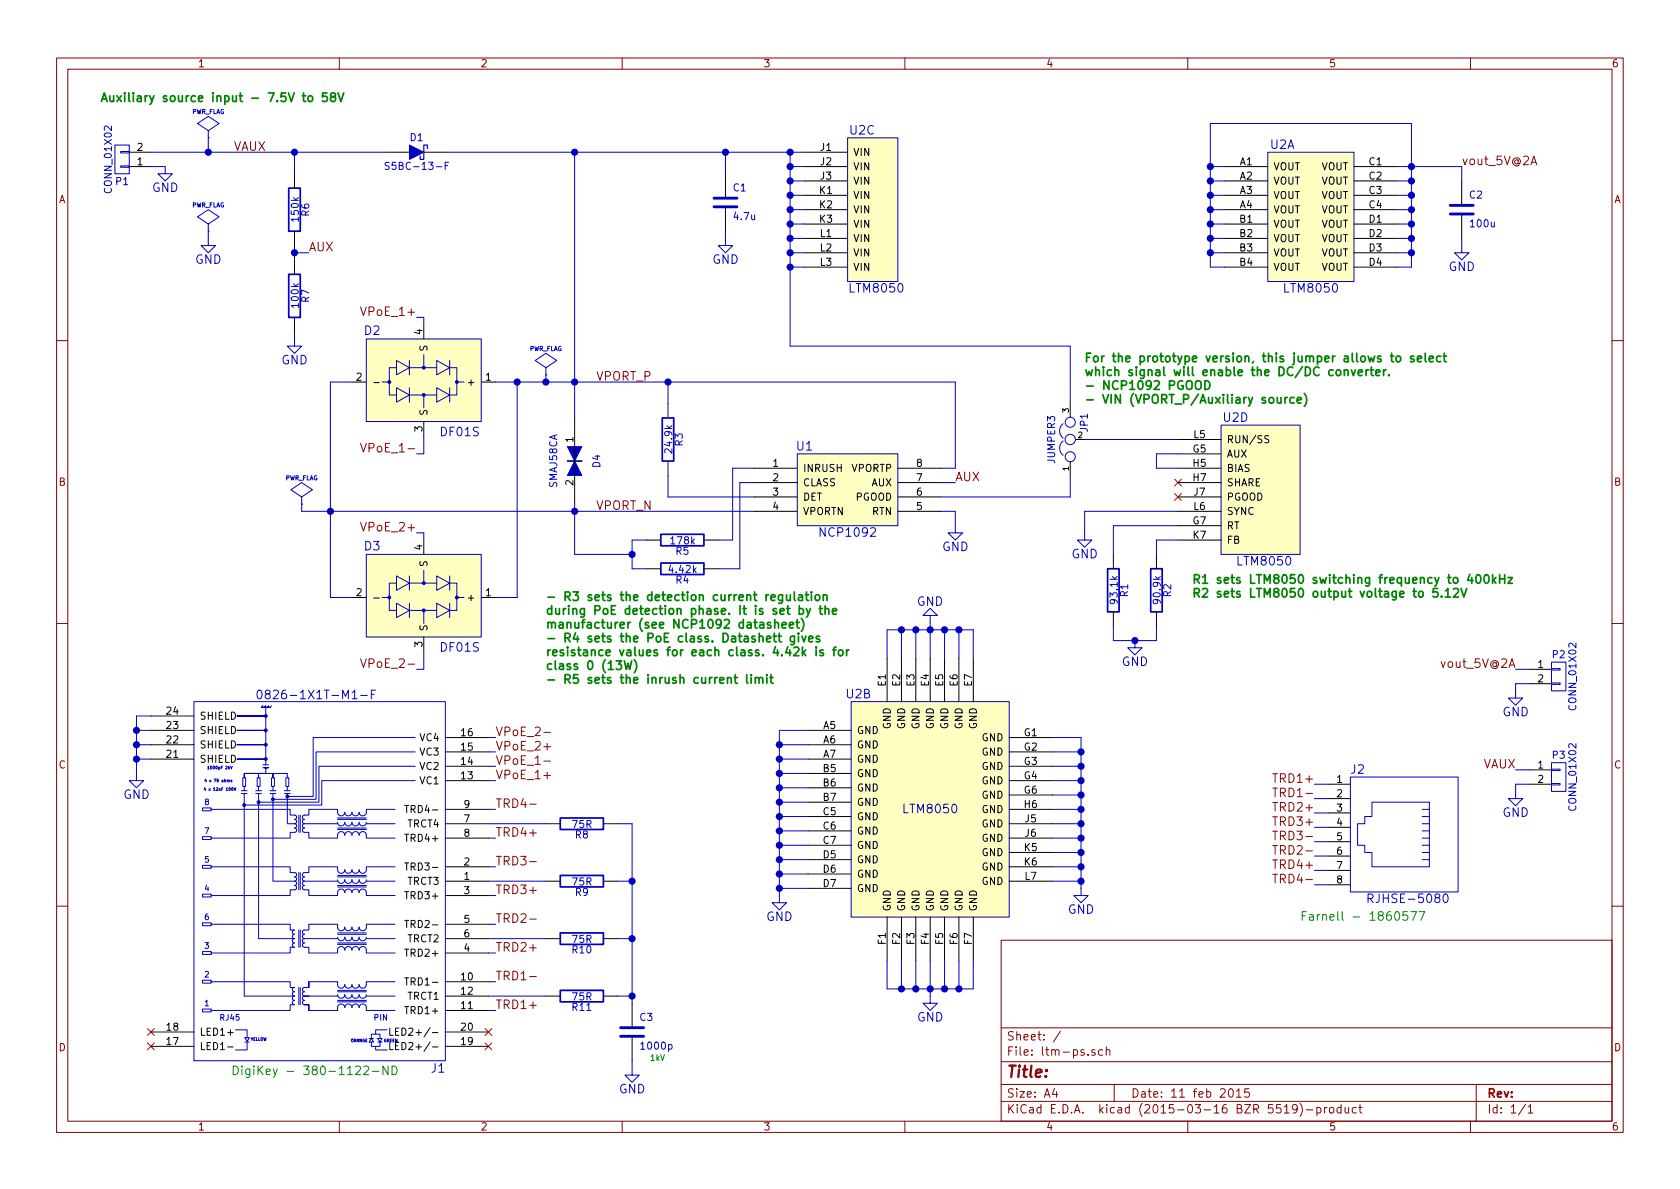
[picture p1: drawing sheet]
<svg xmlns="http://www.w3.org/2000/svg" width="297mm" height="210mm" viewBox="0 0 297 210" stroke-linecap="round" stroke-linejoin="round" font-family="sans-serif">
<g fill="none" stroke="#840000" stroke-width=".18">
<path d="M10 10.3h277v189.9h-277zM12 12.2h273v186.1h-273zM60 10.3v1.9M110 10.3v1.9M160 10.3v1.9M210 10.3v1.9M260 10.3v1.9M270.7 29.1l.5-1.5 .5 1.5M63.8 54.3l.5 1.5 .5-1.5M10 60.2h2M63.8 78.4l.5 1.5 .5-1.5M285 60.2h2"/>
<path d="M63.8 92.4l.5 1.5 .5-1.5M10 110.3h2M63.8 116.5l.5 1.5 .5-1.5M285 110.3h2M96.2 137.1h1.1M96.2 134.6h1.1M96.2 132h1.1M96.2 129.5h1.1M225 139.4h.9M93.6 142.2h1.2M93.6 152.4h1.2M225 154.6h.9"/>
<path d="M225 147h.9M225 149.5h.9M10 160.2h2M93.6 162.5h1.2M93.6 172.7h1.2M177 166.3h108v32h-108zM285 160.2h2M60 198.3v1.9M110 198.3v1.9M160 198.3v1.9M177 194.8h108M177 191.8h108"/>
<path d="M177 187.8h108M177 181.8h108M186.4 192.5l-.3 1h.9M186.8 193v1M187.5 182.3l-1.3 2M193.6 185.7a.37 .37 0 0 0-.6 .1l.1 .2 .5 .2 .1 .1-.3 .3-.4-.1M194.9 185.7l-.4-.1-.3 .3 .1 .6 .2 .1 .4-.1M195.6 185.7l.2-.1 .4 .1v.9M195.6 185.1v1.5M197 191.8v3M210 198.3v1.9M217.3 192.7l.3-.2a.81 .81 0 0 1 .5 .6 .81 .81 0 0 1-.2 .8l-.2 .1a.79 .79 0 0 1-.4-1.3z"/>
<path d="M218.6 193l.4-.5v1.5M218.6 194h.9M220.8 192.5h-.7l-.1 .7 .3-.1 .5 .1 .1 .2-.1 .5-.2 .1-.6-.1M227.1 195.8l.4-.5v1.5M227.1 196.8h.8M229.4 196l-.3 .3h-.3l-.3-.3v-.4l.2-.2 .4-.1 .2 .2a1.19 1.19 0 0 1-.2 1.2l-.4 .1M229.8 195.1a1.71 1.71 0 0 1 0 2.3M231 196.3h1.1M232.8 195.9l.5-.1 .3 .3-.2 .6h-.6M232.8 195.8v1.5M234.2 195.8v1M234.6 195.8l-.4 .3"/>
<path d="M235.1 196l.2-.2 .5 .2v.5l-.1 .2-.4 .1-.2-.1zM237.1 195.9l-.4-.1-.3 .3 .1 .6 .2 .1 .4-.1M237.1 195.3v1.5M237.8 195.8l.1 .9 .4 .1 .2-.1M238.5 195.8v1M239.8 195.9l-.4-.1-.3 .3 .1 .6 .2 .1 .4-.1M240.3 195.8h.5M240.5 195.3v1.3l.3 .2M260 198.3v1.9M261 191.8v6.5M269.7 195.2l-1.2 2M270.2 195.8l.4-.5v1.5"/>
<path d="M270.2 196.8h.8"/>
</g>
<g fill="none" stroke="#0000c2" stroke-width=".18">
<path d="M20.3 25.6h2.6v5.1h-2.6zM21.3 26.8h1.6v.2h-1.6zM21.3 29.3h1.6v.3h-1.6zM26.7 29.5h2.5v1.2h1.3l-1.3 1.3-1.3-1.3h1.3M26.7 26.9h41.9M36.8 39.6l1.9-1.3-1.9-1.2-1.9 1.2 1.9 1.3v3.8h1.3l-1.3 1.3-1.2-1.3h1.2M36.8 23.1l1.9-1.3-1.9-1.2-1.9 1.2 1.9 1.3v3.8M52.1 26.9v3.8M68.8 28.7l-.7 .1v.4l.6 .2 .1 .3-.2 .3-.5-.1M78.7 29.3h.4M78.7 26.9h63.5M79.3 28.7h-.6v1.3"/>
<path d="M101.6 26.9v47M128.3 26.9v3.8M139.7 29.5h2.5M139.7 32h2.5M139.7 37.1h2.5M139.7 34.5h2.5M139.7 39.6h2.5M139.7 26.9v34.3h49.5v10.2M149.9 24.4h8.8v25.4h-8.8zM214 29.5h2.5M214 32h2.5M214 37.1h2.5"/>
<path d="M214 34.5h2.5M214 39.6h2.5M224.2 26.9h15.2v22.9h-15.2zM247 29.5h11.4v2.5M247 32h2.6M247 37.1h2.6M247 34.5h2.6M247 39.6h2.6M52.1 58.7v2.5h1.2l-1.2 1.3-1.3-1.3h1.3M52.1 43.4v2.6M52.1 44.7h2.5M64.8 59.9h20.3v14.6h-20.3z"/>
<path d="M73.7 56.1h1.2v1.3M128.3 40.9v2.5h1.2l-1.2 1.3-1.3-1.3h1.3M139.7 42.2h2.5M139.7 47.2h2.5M139.7 44.7h2.5M214 42.2h2.5M214 44.7h2.5M216.5 47.2h-2.5v-25.4h35.6v25.4h-2.6M247 42.2h2.6M247 44.7h2.6M258.4 42.2v2.5h1.3l-1.3 1.3-1.2-1.3h1.2M62.2 67.6h-3.8v38.1h3.8"/>
<path d="M67.6 67.6h1.2M70.1 65h-1.3v4.8h1.3M70.1 68.6l2.3 1.2-2.3 1.3zM70.1 63.7l2.3 1.3-2.3 1.3zM72.4 63.7v2.6M72.4 68.6v2.5M72.4 69.8h4.8M72.4 65h4.8M74.9 62.7v2.3M74.9 69.8v2.3M74.9 77.1v3.2h-1.2M77.2 68.6l2.3 1.2-2.3 1.3z"/>
<path d="M77.2 63.7l2.3 1.3-2.3 1.3zM79.5 65h1.3v4.8h-1.3M79.5 63.7v2.6M79.5 68.6v2.5M80.8 67.6h1.2M87.6 67.6h81.3v15.2h-2.5M91.4 67.6v38.1h-3.8M96.5 65l1.9-1.3-1.9-1.2-1.9 1.2 1.9 1.3v2.6M118.1 67.6v3.8M188 78a1.63 1.63 0 0 0 0 2.5M188 74.9a1.63 1.63 0 0 0 0 2.6M191.8 77.7h16.5"/>
<path d="M215.9 75.2h14v22.8h-14zM53.3 87.9l1.9-1.3-1.9-1.3-1.9 1.3 1.9 1.3v2.5h80M64.8 98h20.3v14.6h-20.3zM73.7 94.2h1.2v1.3M101.6 89.1v8.9h10.2M114.3 95.5h-2.5v5.1h2.5M118.1 84.1v3.8h15.2M133.3 82.8h-3.8v12.7h-2.5M133.3 85.3h-2.5v15.3h-3.8M141 80.3h17.7v12.7h-17.7zM166.4 90.4h2.5v3.8h1.3l-1.3 1.3-1.3-1.3h1.3M166.4 85.3h2.5"/>
<path d="M189.2 84.1v3.8h-22.8M208.3 90.4h-16.5v5.1h1.2l-1.2 1.3-1.3-1.3h1.3M208.3 95.5h-3.8v2.5M208.3 80.3h-3.8v2.5h3.8M208.3 93h-11.5v5M67.6 105.7h1.2M70.1 103.1h-1.3v4.8h1.3M70.1 106.7l2.3 1.2-2.3 1.3zM70.1 101.8l2.3 1.3-2.3 1.3zM72.4 107.9h4.8M72.4 101.8v2.6M72.4 106.7v2.5"/>
<path d="M72.4 103.1h4.8M74.9 100.8v2.3M74.9 107.9v2.3M74.9 115.2v3.2h-1.2M77.2 106.7l2.3 1.2-2.3 1.3zM77.2 101.8l2.3 1.3-2.3 1.3zM79.5 103.1h1.3v4.8h-1.3M79.5 101.8v2.6M79.5 106.7v2.5M80.8 105.7h1.2M156.8 116.5v-5.1h15.3v5.1M159.4 111.4v5.1"/>
<path d="M161.9 111.4v5.1M164.5 108.8h1.2l-1.2-1.2-1.3 1.2h1.3v7.7M167 111.4v5.1M169.5 111.4v5.1M196.8 110.7v2.6h7.7v-2.6M200.7 113.3v1.2h1.2l-1.2 1.3-1.3-1.3h1.3M268 118.4h2.5M274.3 118.2h1.5v.3h-1.5zM274.3 117.1h2.6v5.1h-2.6zM24.1 129.2h2.6M24.1 134.2h2.6M24.1 131.7h2.6"/>
<path d="M26.7 126.6h-2.6v11.4h1.3l-1.3 1.3-1.2-1.3h1.2M34.3 124.1h44.4v63.5h-44.4zM36.2 139.3l-.1 .3h.3M36.3 137.7l-.1 .4h.3M36.7 135.6l.2-.1v.5M36.7 136h.3M40.7 135.5l.2 .5 .2-.5M41 138h-.2l.2 .2h-.2M41.4 139.3l.2 .5 .1-.5M42.7 139.8h1M43.2 139.1h.2v-1.6h-.5v1.6h.3v.7M45.2 139.8h1"/>
<path d="M45.6 122.2l.2-.2a.81 .81 0 0 1 .5 .8 .81 .81 0 0 1-.5 .8l-.2-.2-.2-.4zM45.7 139.1h.3v-1.6h-.5v1.6h.2v.7M46.5 135.8h1h-.8h.5h-.2v1h-3.8v.7v-.7h2.5v.7v-.7h2.6v.7v-.7h2.5v.7M46.5 135.2h1M47.2 122.7l-.3-.3 .1-.2a.48 .48 0 0 1 .7 0l.1 .2-.2 .2-.6 .3v.5a.48 .48 0 0 0 .8-.1v-.3l-.3-.3M47.8 139.8h1M48 124.8l-.2 .3h-.6l.3-.3-.3 .3h-.5l.3-.3-.3 .3h-.5l.3-.3-.3 .3h1.6h-.8v1.5h-5.1h5.1v2.6h-5.1h5.1v2.5h-5.1h5.1v2.5h-5.1h5.1v1M48.3 139.1h.2v-1.6h-.5v1.6h.3v.7M50.3 139.8h1M50.8 139.1h.3v-1.6h-.6v1.6h.3v.7M63.8 123h1.1M65.7 122.8h.5"/>
<path d="M66.4 122h-.7v1.6M73.4 130.4h-18v10.4h-4.6M73.4 133h-17.5v8.3h-7.6M73.4 135.5h-17v6.4h-10.7M73.4 138h-16.5v4.4h-13.7M86.4 133h1.2M86.4 138h1.2M86.4 135.5h1.2M86.4 130.4h1.2M137.8 134.2h5.1M137.8 139.3h5.1M137.8 131.7h5.1"/>
<path d="M137.8 136.8h5.1M142.9 129.2h-5.1v30.4h1.3l-1.3 1.3-1.3-1.3h1.3M150.5 124.1h27.9v38.1h-27.9zM186.1 130.4h5v28h1.3l-1.3 1.2-1.2-1.2h1.2M186.1 133h5M186.1 138h5M186.1 135.5h5M232.4 138.7h2.5M238.8 137.4h19v20.3h-19zM268 136.1h2.5M270.5 138.7h-2.5v2.5h1.2l-1.2 1.3-1.3-1.3h1.3M270.5 120.9h-2.5v2.5h1.2l-1.2 1.3-1.3-1.3h1.3"/>
<path d="M274.3 138.6h1.5v.2h-1.5zM274.3 136h1.5v.3h-1.5zM274.3 134.9h2.6v5h-2.6zM274.3 120.8h1.5v.2h-1.5zM37.3 143.1v-.2h-1.5v.5h1.5v-.3h14v1h.8l.4 .3-.1 .4-.3 .1 .2 .1 .2 .4-.2 .2-.2 .1M37.3 153.3v-.3h-1.5v.5h1.5v-.2h14v1h.8l.4 .3-.1 .3-.3 .2 .2 .1 .2 .3-.2 .2-.2 .1M42.7 140.3h1M43.2 140.3v35.8h8.9M45.2 140.3h1M45.7 140.3v25.7h6.4M47.8 140.3h1M48.3 140.3v15.5h3.8"/>
<path d="M50.3 140.3h1M50.8 140.3v5.4h1.3M52.1 145.7h.2l.2 .3-.1 .3-.3 .1 .2 .1 .2 .4-.4 .3h-.8v1h-14v.3h-1.5v-.6h1.5v.3M52.1 155.8l.2 .1 .2 .2-.1 .4-.3 .1 .2 .1 .2 .3-.4 .3h-.8v1.1h-14v.2h-1.5v-.5h1.5v.3M52.8 144.1v3.1M52.8 154.3v3M53.1 144.1v3.1M53.1 154.3v3M53.8 145.7l-.2 .1-.1 .2 .1 .3 .2 .1-.3 .2v.3l.3 .3h.8v1h5.1v-.5a.63 .63 0 0 1 .6-.6 .63 .63 0 0 1 .7 .6 .63 .63 0 0 1 .6-.6 .63 .63 0 0 1 .6 .6 .63 .63 0 0 1 .7-.6 .63 .63 0 0 1 .6 .6 .63 .63 0 0 1 .6-.6 .63 .63 0 0 1 .7 .6v.5h5M53.8 155.8l-.2 .1-.1 .2 .1 .4 .2 .1-.3 .1v.3l.3 .3h.8v1.1h5.1v-.5a.63 .63 0 0 1 .6-.7 .63 .63 0 0 1 .7 .7 .63 .63 0 0 1 .6-.7 .63 .63 0 0 1 .6 .7 .63 .63 0 0 1 .7-.7 .63 .63 0 0 1 .6 .7 .63 .63 0 0 1 .6-.7 .63 .63 0 0 1 .7 .7v.5h5M53.8 145.7h5.9M53.8 155.8h5.9"/>
<path d="M59.7 145.4a.63 .63 0 0 0 .6 .6 .63 .63 0 0 0 .7-.6 .63 .63 0 0 0 .6 .6 .63 .63 0 0 0 .6-.6 .63 .63 0 0 0 .7 .6 .63 .63 0 0 0 .6-.6 .63 .63 0 0 0 .6 .6 .63 .63 0 0 0 .7-.6M59.7 155.6a.63 .63 0 0 0 .6 .6 .63 .63 0 0 0 .7-.6 .63 .63 0 0 0 .6 .6 .63 .63 0 0 0 .6-.6 .63 .63 0 0 0 .7 .6 .63 .63 0 0 0 .6-.6 .63 .63 0 0 0 .6 .6 .63 .63 0 0 0 .7-.6M59.7 144.6h5.1M59.7 144.9h5.1M59.7 146.4h5.1M59.7 146.7h5.1M59.7 154.8h5.1M59.7 155.1h5.1M59.7 156.6h5.1M59.7 156.8h5.1M64.8 145.7h5M64.8 155.8h5"/>
<path d="M69.8 143.1h-5v.5a.63 .63 0 0 1-.7 .7 .63 .63 0 0 1-.6-.7 .63 .63 0 0 1-.6 .7 .63 .63 0 0 1-.7-.7 .63 .63 0 0 1-.6 .7 .63 .63 0 0 1-.6-.7 .63 .63 0 0 1-.7 .7 .63 .63 0 0 1-.6-.7v-.5h-5.1v1h-.8l-.3 .3 .1 .4 .2 .1-.3 .1v.4l.1 .2 .2 .1M69.8 153.3h-5v.5a.63 .63 0 0 1-.7 .6 .63 .63 0 0 1-.6-.6 .63 .63 0 0 1-.6 .6 .63 .63 0 0 1-.7-.6 .63 .63 0 0 1-.6 .6 .63 .63 0 0 1-.6-.6 .63 .63 0 0 1-.7 .6 .63 .63 0 0 1-.6-.6v-.5h-5.1v1h-.8l-.3 .3 .1 .4 .2 .1-.3 .1v.3l.1 .2 .2 .1M86.4 158.4h1.2M86.4 148.2h1.2M86.4 145.7h10.1M86.4 155.8h10.1M86.4 153.3h1.2M86.4 143.1h1.2M109.2 145.7h2.6v31.7M109.2 155.8h2.6M137.8 141.9h5.1M137.8 146.9h5.1"/>
<path d="M137.8 152h5.1M137.8 157.1h5.1M137.8 154.6h5.1M137.8 149.5h5.1M137.8 144.4h5.1M186.1 148.2h5M186.1 145.7h5M186.1 155.8h5M186.1 140.6h5M186.1 150.7h5M186.1 153.3h5M186.1 143.1h5"/>
<path d="M232.4 156.5h2.5M232.4 151.4h2.5M232.4 146.3h2.5M232.4 141.2h2.5M232.4 143.8h2.5M232.4 148.8h2.5M232.4 153.9h2.5M241.9 158.9l.7-.1 .2-.2-.1-.4-.2-.1h-.6v1.5M242.6 141.9h10.1v11.4h-10.1v-2.6h-1.3v-1.2h-1.3v-3.8h1.3v-1.3h1.3zM251.5 143.1h1.2M251.5 144.4h1.2M251.5 145.7h1.2"/>
<path d="M251.5 146.9h1.2M251.5 148.2h1.2M251.5 149.5h1.2M251.5 150.7h1.2M251.5 152h1.2M255.3 158.2l.2-.1a.81 .81 0 0 1 .6 .7 .81 .81 0 0 1-.6 .8l-.2-.1-.2-.5zM37.3 163.4v-.2h-1.5v.5h1.5v-.3h14v1.1h.8l-.3 .1-.1 .2 .1 .3 .3 .1-.3 .1-.1 .4 .1 .2 .3 .1M37.3 173.6v-.3h-1.5v.6h1.5v-.3h14v1h.8l-.3 .1-.1 .2 .1 .4 .3 .1-.3 .1-.1 .3 .1 .3h.3M52.1 166l-.3 .1-.1 .2 .1 .3 .3 .1-.3 .2-.1 .3 .1 .2 .3 .1h-.8v1h-14v.3h-1.5v-.5h1.5v.2M52.1 176.1l-.3 .1-.1 .2 .1 .4 .3 .1-.3 .1-.1 .4 .1 .2 .3 .1h-.8v1h-14v.2h-1.5v-.5h1.5v.3M52.8 164.5v3M52.8 174.6v3.1"/>
<path d="M53.1 164.5v3M53.1 174.6v3.1M53.8 166l-.2 .1-.1 .2 .1 .3 .2 .1-.3 .2v.3l.3 .3h.8v1h5.1v-.5a.63 .63 0 0 1 .6-.6 .63 .63 0 0 1 .7 .6 .63 .63 0 0 1 .6-.6 .63 .63 0 0 1 .6 .6 .63 .63 0 0 1 .7-.6 .63 .63 0 0 1 .6 .6 .63 .63 0 0 1 .6-.6 .63 .63 0 0 1 .7 .6v.5h5M53.8 176.1l-.2 .1-.1 .2 .1 .4 .2 .1-.3 .1v.4l.3 .3h.8v1h5.1v-.5a.63 .63 0 0 1 .6-.7 .63 .63 0 0 1 .7 .7 .63 .63 0 0 1 .6-.7 .63 .63 0 0 1 .6 .7 .63 .63 0 0 1 .7-.7 .63 .63 0 0 1 .6 .7 .63 .63 0 0 1 .6-.7 .63 .63 0 0 1 .7 .7v.5h5M53.8 166h5.9M53.8 176.1h5.9M59.7 165.7a.63 .63 0 0 0 .6 .7 .63 .63 0 0 0 .7-.7 .63 .63 0 0 0 .6 .7 .63 .63 0 0 0 .6-.7 .63 .63 0 0 0 .7 .7 .63 .63 0 0 0 .6-.7 .63 .63 0 0 0 .6 .7 .63 .63 0 0 0 .7-.7M59.7 175.9a.63 .63 0 0 0 .6 .6 .63 .63 0 0 0 .7-.6 .63 .63 0 0 0 .6 .6 .63 .63 0 0 0 .6-.6 .63 .63 0 0 0 .7 .6 .63 .63 0 0 0 .6-.6 .63 .63 0 0 0 .6 .6 .63 .63 0 0 0 .7-.6M59.7 165h5.1M59.7 165.2h5.1M59.7 166.7h5.1M59.7 167h5.1"/>
<path d="M59.7 175.1h5.1M59.7 175.4h5.1M59.7 176.9h5.1M59.7 177.2h5.1M64.8 166h5M64.8 176.1h5M69.8 163.4h-5v.6a.63 .63 0 0 1-.7 .6 .63 .63 0 0 1-.6-.6 .63 .63 0 0 1-.6 .6 .63 .63 0 0 1-.7-.6 .63 .63 0 0 1-.6 .6 .63 .63 0 0 1-.6-.6 .63 .63 0 0 1-.7 .6 .63 .63 0 0 1-.6-.6v-.6h-5.1v1.1h-.8l-.3 .3 .1 .3 .2 .1-.3 .1v.4l.1 .2 .2 .1M69.8 173.6h-5v.5a.63 .63 0 0 1-.7 .6 .63 .63 0 0 1-.6-.6 .63 .63 0 0 1-.6 .6 .63 .63 0 0 1-.7-.6 .63 .63 0 0 1-.6 .6 .63 .63 0 0 1-.6-.6 .63 .63 0 0 1-.7 .6 .63 .63 0 0 1-.6-.6v-.5h-5.1v1h-.8l-.3 .3 .1 .4 .2 .1-.3 .1v.3l.1 .3h.2M86.4 178.7h1.2M86.4 168.5h1.2M86.4 166h10.1M86.4 176.1h10.1"/>
<path d="M86.4 163.4h1.2M86.4 173.6h1.2M109.2 166h2.6M109.2 176.1h2.6M156.8 169.8v5.1h15.3v-5.1M159.4 169.8v5.1M161.9 169.8v5.1M164.5 169.8v7.6h1.2l-1.2 1.3-1.3-1.3h1.3M167 169.8v5.1M169.5 169.8v5.1M41.7 182.1h2v1.4M43.3 183.5h.8l-.4 .6z"/>
<path d="M43.3 184.3h.8M43.7 184.3v1.4h-2M65.3 183.6h.7M65.7 183.6v-.7h1.5v.7M65.7 184.3v.7h1.5v-.7M65.7 183.6l.3 .7h-.7zM66.4 185v.7h2.1M66.8 183.6h.8l-.4 .7zM66.8 184.3h.8M68.5 182.1h-2.1v.8M111.8 187.6v2.5h1.2l-1.2 1.3-1.3-1.3h1.3"/>
<circle cx="189.2" cy="77.7" r=".91"/>
<circle cx="189.2" cy="74.7" r=".89"/>
<circle cx="189.2" cy="80.8" r=".89"/>
</g>
<g fill="none" stroke="#000" stroke-width=".18">
<path d="M22.9 26.9h3.8M22.9 29.5h3.8M36.8 24.4h.1M52.1 30.7v2.6M68.6 26.9h3.8M74.9 26.9h3.8M128.3 30.7v4.3M128.3 36.6v4.3M142.2 26.9h7.7M142.2 34.5h7.7M142.2 29.5h7.7M142.2 37.1h7.7"/>
<path d="M142.2 32h7.7M142.2 39.6h7.7M216.5 34.5h7.7M216.5 29.5h7.7M216.5 37.1h7.7M216.5 32h7.7M216.5 39.6h7.7M239.4 34.5h7.6M239.4 29.5h7.6M239.4 37.1h7.6M239.4 32h7.6M239.4 39.6h7.6"/>
<path d="M258.4 32v4.3M258.4 37.8v4.4M36.8 40.9h.1M52.1 40.9v2.5M52.1 46v2.5M52.1 56.1v2.6M74.9 57.4v2.5M142.2 42.2h7.7M142.2 44.7h7.7M142.2 47.2h7.7M216.5 42.2h7.7M216.5 44.7h7.7"/>
<path d="M216.5 47.2h7.7M239.4 42.2h7.6M239.4 44.7h7.6M239.4 47.2h7.6M62.2 67.6h2.6M66.1 67.7h1M74.9 74.5v2.6M85.1 67.6h2.5M96.5 66.3h.1M101.6 73.9v15.2M118.1 71.4v2.5M189.2 71.4v2.4"/>
<path d="M208.3 77.7h7.6M224.3 77.1h-.6v.4l.5 .2 .1 .3-.2 .3-.5-.1M53.3 89.1h.1M74.9 95.5v2.5M114.3 95.5h2.5M118.1 81.5v2.6M124.5 95.5h2.5M133.3 82.8h7.7M133.3 85.3h7.7M133.3 87.9h7.7M133.3 90.4h7.7M158.7 82.8h7.7"/>
<path d="M158.7 85.3h7.7M158.7 87.9h7.7M158.7 90.4h7.7M189.2 81.7v2.4M196.8 98v2.6M204.5 98v2.6M208.3 95.5h7.6M208.3 82.8h7.6M208.3 85.3h7.6M208.3 87.9h7.6M208.3 90.4h7.6M208.3 80.3h7.6"/>
<path d="M208.3 93h7.6M62.2 105.7h2.6M66.1 105.8h1M74.9 112.6v2.6M85.1 105.7h2.5M114.3 100.6h2.5M124.5 100.6h2.5M156.8 116.5v7.6M159.4 116.5v7.6M161.9 116.5v7.6M164.5 116.5v7.6M167 116.5v7.6"/>
<path d="M169.5 116.5v7.6M172.1 116.5v7.6M196.8 108.2v2.5M204.5 108.2v2.5M270.5 118.4h3.8M26.7 134.2h7.6M26.7 131.7h7.6M26.7 129.2h7.6M26.7 126.6h7.6M78.7 138h7.7M78.7 135.5h7.7M78.7 133h7.7"/>
<path d="M78.7 130.4h7.7M142.9 134.2h7.6M142.9 131.7h7.6M142.9 129.2h7.6M142.9 136.8h7.6M142.9 139.3h7.6M178.4 138h7.7M178.4 135.5h7.7M178.4 133h7.7M178.4 130.4h7.7M234.9 138.7h3.9M270.5 138.7h3.8"/>
<path d="M270.5 136.1h3.8M270.5 120.9h3.8M71.6 152.6h.7M71.6 142.4h.7M71.9 142.4v1.3M71.9 152.6v1.3M78.7 145.7h7.7M78.7 155.8h7.7M78.7 153.3h7.7M78.7 158.4h7.7M78.7 148.2h7.7M78.7 143.1h7.7"/>
<path d="M96.5 145.7h2.6M96.5 155.8h2.6M106.7 145.7h2.5M106.7 155.8h2.5M142.9 144.4h7.6M142.9 152h7.6M142.9 146.9h7.6M142.9 154.6h7.6M142.9 141.9h7.6M142.9 149.5h7.6M142.9 157.1h7.6M178.4 145.7h7.7"/>
<path d="M178.4 155.8h7.7M178.4 153.3h7.7M178.4 148.2h7.7M178.4 143.1h7.7M178.4 150.7h7.7M178.4 140.6h7.7M234.9 141.2h3.9M234.9 143.8h3.9M234.9 146.3h3.9M234.9 148.8h3.9M234.9 151.4h3.9M234.9 153.9h3.9"/>
<path d="M234.9 156.5h3.9M71.6 162.8h.7M71.6 172.9h.7M71.9 162.8v1.2M71.9 172.9v1.3M78.7 166h7.7M78.7 176.1h7.7M78.7 168.5h7.7M78.7 163.4h7.7M78.7 173.6h7.7M78.7 178.7h7.7M96.5 166h2.6"/>
<path d="M96.5 176.1h2.6M106.7 166h2.5M106.7 176.1h2.5M111.8 177.4v4.3M156.8 162.2v7.6M159.4 162.2v7.6M161.9 162.2v7.6M164.5 162.2v7.6M167 162.2v7.6M169.5 162.2v7.6M172.1 162.2v7.6M26.7 182.5h7.6"/>
<path d="M26.7 185h7.6M40.3 185.1h.9M68.9 181.8v1.3h.6M68.9 184.3v1.3h.6M69.9 182.4h.5M69.9 184.9h.5M70.5 181.8h-.6v1.3h.6M70.5 184.3h-.6v1.3h.6M78.7 182.5h7.7M78.7 185h7.7M111.8 183.3v4.3"/>
</g>
<g fill="none" stroke="#008400" stroke-width=".18">
<path d="M230.3 161.9h.5M231 161.2h-.7v1.5M231.5 161.8h.6l.1 .9M232.2 162.1h-.5a.3 .3 0 0 0-.2 .3 .3 .3 0 0 0 .2 .3h.5M232.9 161.7v1M233.3 161.7l-.2 .1-.2 .2M233.9 161.9v-.1a.36 .36 0 0 1 .6 .1v.8M233.9 161.7v1M41.2 188.5a.77 .77 0 0 1 .9 .8 .77 .77 0 0 1-.9 .7zM42.8 188.5v.2M42.8 189v1M44.2 189v1.3l-.3 .2h-.4"/>
<path d="M44.2 189.1a.48 .48 0 0 0-.7 .1v.7a.48 .48 0 0 0 .7 .1M44.9 188.5v.2M44.9 189v1M45.6 188.5v1.5M45.8 189.2l.7 .8M46.5 188.5l-.9 .9M47.1 189.5l.7-.1-.1-.3-.4-.1-.2 .2v.8h.6"/>
</g>
<g fill="#0000c2" stroke="#0000c2" stroke-width=".25">
<circle cx="111.8" cy="155.8" r=".51"/>
<circle cx="111.8" cy="176.1" r=".51"/>
<circle cx="24.1" cy="131.7" r=".51"/>
<circle cx="249.6" cy="29.5" r=".51"/>
<circle cx="96.5" cy="67.6" r=".51"/>
<circle cx="191.1" cy="155.8" r=".51"/>
<circle cx="101.6" cy="26.9" r=".51"/>
<circle cx="128.3" cy="26.9" r=".51"/>
<circle cx="139.7" cy="26.9" r=".51"/>
<circle cx="91.4" cy="67.6" r=".51"/>
<circle cx="101.6" cy="67.6" r=".51"/>
<circle cx="52.1" cy="26.9" r=".51"/>
<circle cx="52.1" cy="44.7" r=".51"/>
<circle cx="36.8" cy="26.9" r=".51"/>
<circle cx="159.4" cy="111.4" r=".51"/>
<circle cx="164.5" cy="111.4" r=".51"/>
<circle cx="169.5" cy="111.4" r=".51"/>
<circle cx="137.8" cy="139.3" r=".51"/>
<circle cx="137.8" cy="134.2" r=".51"/>
<circle cx="137.8" cy="141.9" r=".51"/>
<circle cx="137.8" cy="146.9" r=".51"/>
<circle cx="137.8" cy="152" r=".51"/>
<circle cx="191.1" cy="135.5" r=".51"/>
<circle cx="191.1" cy="140.6" r=".51"/>
<circle cx="191.1" cy="145.7" r=".51"/>
<circle cx="191.1" cy="150.7" r=".51"/>
<circle cx="161.9" cy="174.9" r=".51"/>
<circle cx="167" cy="174.9" r=".51"/>
<circle cx="164.5" cy="174.9" r=".51"/>
<circle cx="200.7" cy="113.3" r=".51"/>
<circle cx="139.7" cy="32" r=".51"/>
<circle cx="139.7" cy="37.1" r=".51"/>
<circle cx="139.7" cy="42.2" r=".51"/>
<circle cx="249.6" cy="34.5" r=".51"/>
<circle cx="249.6" cy="39.6" r=".51"/>
<circle cx="249.6" cy="44.7" r=".51"/>
<circle cx="214" cy="32" r=".51"/>
<circle cx="214" cy="37.1" r=".51"/>
<circle cx="214" cy="42.2" r=".51"/>
<circle cx="214" cy="44.7" r=".51"/>
<circle cx="214" cy="39.6" r=".51"/>
<circle cx="214" cy="34.5" r=".51"/>
<circle cx="249.6" cy="42.2" r=".51"/>
<circle cx="249.6" cy="37.1" r=".51"/>
<circle cx="249.6" cy="32" r=".51"/>
<circle cx="139.7" cy="44.7" r=".51"/>
<circle cx="139.7" cy="39.6" r=".51"/>
<circle cx="139.7" cy="34.5" r=".51"/>
<circle cx="139.7" cy="29.5" r=".51"/>
<circle cx="169.5" cy="174.9" r=".51"/>
<circle cx="159.4" cy="174.9" r=".51"/>
<circle cx="191.1" cy="153.3" r=".51"/>
<circle cx="191.1" cy="148.2" r=".51"/>
<circle cx="191.1" cy="143.1" r=".51"/>
<circle cx="191.1" cy="138" r=".51"/>
<circle cx="191.1" cy="133" r=".51"/>
<circle cx="137.8" cy="154.6" r=".51"/>
<circle cx="137.8" cy="149.5" r=".51"/>
<circle cx="137.8" cy="144.4" r=".51"/>
<circle cx="137.8" cy="131.7" r=".51"/>
<circle cx="137.8" cy="136.8" r=".51"/>
<circle cx="167" cy="111.4" r=".51"/>
<circle cx="161.9" cy="111.4" r=".51"/>
<circle cx="118.1" cy="67.6" r=".51"/>
<circle cx="58.4" cy="90.4" r=".51"/>
<circle cx="101.6" cy="90.4" r=".51"/>
<circle cx="111.8" cy="98" r=".51"/>
<circle cx="137.8" cy="157.1" r=".51"/>
<circle cx="214" cy="29.5" r=".51"/>
<circle cx="139.7" cy="47.2" r=".51"/>
<circle cx="24.1" cy="134.2" r=".51"/>
<circle cx="24.1" cy="129.2" r=".51"/>
<circle cx="111.8" cy="166" r=".51"/>
</g>
<path d="M126.2 36.6h4.1M126.2 35h4.1M256.4 37.8h4.1M256.4 36.3h4.1M109.7 183.3h4.1M109.7 181.7h4.1" fill="none" stroke="#0000c2" stroke-width=".51"/>
<path d="M51.1 33.3h2v7.6h-2zM51.1 48.5h2v7.6h-2zM117.1 73.9h2v7.6h-2zM100.3 81.5h2.6M116.8 94.5h7.7v2h-7.7zM116.8 99.6h7.7v2h-7.7zM195.8 100.6h2.1v7.6h-2.1zM203.5 100.6h2v7.6h-2zM99.1 144.6h7.6v2.1h-7.6zM99.1 154.8h7.6v2h-7.6zM99.1 165h7.6v2h-7.6zM99.1 175.1h7.6v2.1h-7.6z" fill="none" stroke="#0000c2" stroke-width=".3"/>
<path d="M207.7 87.3l1.2 1.2M207.7 84.7l1.2 1.2M208.9 87.3l-1.2 1.2M208.9 84.7l-1.2 1.2M26.1 184.4l1.2 1.2M26.1 181.9l1.2 1.2M27.3 184.4l-1.2 1.2M27.3 181.9l-1.2 1.2M85.8 184.4l1.2 1.2M85.8 181.9l1.2 1.2M87 184.4l-1.2 1.2M87 181.9l-1.2 1.2" fill="none" stroke="#c20000" stroke-width=".18"/>
<g fill="#0000c2" stroke="#0000c2" stroke-width=".18">
<path d="M72.4 25.6l2.5 1.3-2.5 1.3z"/>
<path d="M100.3 79h2.6l-1.3 2.5z"/>
<path d="M101.6 81.5l1.3 2.6h-2.6z"/>
<circle cx="50.8" cy="140.8" r=".25"/>
<circle cx="48.3" cy="141.3" r=".25"/>
<circle cx="47" cy="126.6" r=".25"/>
<circle cx="47" cy="129.2" r=".25"/>
<circle cx="47" cy="131.7" r=".25"/>
<circle cx="47" cy="134.2" r=".25"/>
<circle cx="45.7" cy="141.9" r=".25"/>
<circle cx="43.2" cy="142.4" r=".25"/>
<circle cx="68.8" cy="105.7" r=".25"/>
<circle cx="74.9" cy="107.9" r=".25"/>
<circle cx="74.9" cy="103.1" r=".25"/>
<circle cx="80.8" cy="105.7" r=".25"/>
<circle cx="68.8" cy="67.6" r=".25"/>
<circle cx="74.9" cy="69.8" r=".25"/>
<circle cx="74.9" cy="65" r=".25"/>
<circle cx="80.8" cy="67.6" r=".25"/>
</g>
<g fill="none" stroke="#008400" stroke-width=".3">
<path d="M53.5 16.9h.6M53.7 16.4v1.3l.4 .3M54.5 17.1l.3-.2 .4 .2 .1 .6-.2 .2-.3 .1-.3-.2zM57.8 16.4h-.7l-.1 .8 .2-.2 .5 .1 .2 .2v.4l-.3 .3h-.4l-.2-.2M58.8 17.1l-.4-.3 .1-.2a.48 .48 0 0 1 .8 0v.2l-.1 .2-.7 .2v.6a.48 .48 0 0 0 .8-.1v-.3l-.3-.3M59.8 16.4l.5 1.6 .5-1.6M211.4 67.6a.5 .5 0 0 1 .6-.3 .5 .5 0 0 1 .4 .5l-.1 .9a.53 .53 0 0 1-.6 .2 .53 .53 0 0 1-.3-.6zM213 67.3a.77 .77 0 0 1 .9 .8 .77 .77 0 0 1-.9 .8zM225.8 70.3v.8a.38 .38 0 0 0 .7 0M226.5 70.3v1M227.2 70.3v1M227.6 70.3l-.2 .1-.2 .2"/>
<path d="M228.8 70.4a.48 .48 0 0 0-.7 0v.7a.48 .48 0 0 0 .7 .1M229.4 70.8l.7-.2-.1-.2-.4-.1-.2 .2v.7h.6M230.6 69.6a1.75 1.75 0 0 1 0 2.3M238.9 65.4l.4 1 .3-1M240.2 65.9l.7-.1-.1-.3-.4-.1-.2 .2v.7h.6M241.5 65.4v1M242 65.4l-.3 .1-.2 .2M242.3 65.4h.5M242.5 64.9v1.3l.3 .2M243.3 65.9l.7-.1-.1-.3-.4-.1-.2 .2v.7h.6M244.6 65.4v1M245.1 65.4l-.3 .1-.2 .2"/>
<path d="M245.6 66.3v.1M246.9 63.1l.2-.1 .5 .1v.6l-.1 .2-.4 .1-.2-.2zM250 63h-.4l-.2 .2 .1 .2 .5 .1v.4h-.6M250.6 63.5l.8-.2-.1-.3h-.4l-.3 .2 .1 .7h.6M252 62.5v1.3l.2 .2M252.7 63.5l.7-.2v-.3h-.5l-.2 .2 .1 .7h.6M254.7 63a.48 .48 0 0 0-.6 .1v.7a.48 .48 0 0 0 .6 .1M255.2 63h.6M255.4 62.5v1.3l.4 .2M110.4 116.9l.3 1.5 .3-1.1 .3 1.1 .4-1.5M112.1 116.7a1.75 1.75 0 0 1 0 2.3M129.8 119.8h.6"/>
<path d="M130 119.3v1.3l.4 .2M132 119.3v1.3l.3 .2M132.8 119.3v.2M132.8 119.8v1M133.6 120v-.1a.36 .36 0 0 1 .6 .1v.8M133.6 119.8v1M135.6 119.3v.2M135.6 119.8v1M136.1 119.8h.6M136.3 119.3v1.3l.4 .2M137 110.2l.1-.1a.36 .36 0 0 1 .5 .2v.8M137 109.5v1.6"/>
<path d="M137.6 112.5h.6M137.8 112v1.3l.4 .2M138.3 110.6l.7-.2-.1-.3h-.4l-.2 .2 .1 .7h.5M139.1 105.2v.8a.38 .38 0 0 0 .6 0M139.6 110.6l.7-.2-.1-.3h-.4l-.2 .2v.7h.6M139.7 105.2v1M140.4 104.7v1.3l.3 .2M140.5 112.5v1.2l-.3 .3-.4-.1M140.5 112.6a.48 .48 0 0 0-.7 0v.8a.48 .48 0 0 0 .7 0M140.7 110.1h.6M140.9 109.5v1.4l.4 .2M141.2 112v.1"/>
<path d="M141.2 112.5v1M141.2 105.3h.6l.1 .9M141.3 107.7a.48 .48 0 0 1 .7 .1v.7a.48 .48 0 0 1-.7 .1M141.3 107.1v1.5M141.7 109.3a1.75 1.75 0 0 1 0 2.4M141.8 112.5l.3 1 .4-1M141.9 105.5l-.5 .1a.3 .3 0 0 0-.3 .3 .3 .3 0 0 0 .3 .3l.5-.1M142 115.4l.5 .5M142.4 105.2h.6M142.5 114.9l-.6 .6M142.6 107.6l.3 1M142.6 104.7v1.3l.4 .2"/>
<path d="M143 113l.7-.2v-.2l-.5-.1-.2 .2 .1 .7h.6M143.3 107.6l-.5 1.4-.2 .1M143.5 104.7v.1M143.5 105.2v1M144.2 105.3l.2-.1 .5 .1v.6l-.1 .2-.4 .1-.2-.2zM144.3 114.4v.2M144.3 114.9v1M144.8 107.6h.6M144.9 112.6l-.4-.1-.2 .2 .1 .2 .5 .2v.3h-.6M145 107.1v1.3l.4 .2M145.5 115l-.3-.1-.2 .3v.2l.5 .1v.4h-.5M145.6 105.3a.36 .36 0 0 1 .6 .1v.8"/>
<path d="M145.6 105.2v1M145.9 107.8l.1-.1a.36 .36 0 0 1 .6 .1v.8M145.9 107.1v1.5M147.2 108.1l.7-.1v-.3l-.5-.1-.2 .2 .1 .8h.6M147.2 114.9h.6M147.8 114.4l-.3 .1-.1 .1v1.3M148.3 115.1l.2-.2 .5 .2v.6l-.1 .2h-.4l-.2-.1zM149.7 114.9v1M150.1 114.9l-.3 .1-.1 .2M254.2 104.1h-.8v.7l.2-.2 .5 .1 .2 .2v.4l-.4 .3h-.3l-.2-.2M254.9 105.4v.2M255.5 104.5l.5-.4v1.5"/>
<path d="M255.5 105.6h.9M257 104.2l.2-.1h.4l.2 .1 .1 .3-.1 .2-.9 .9h1M258.3 104.1l.5 1.5 .5-1.5M259.9 101.5l-.4 1.1h1M261.1 101.8l.2-.2a.81 .81 0 0 1 .5 .8 .81 .81 0 0 1-.5 .7l-.2-.1-.2-.4zM262.5 101.8l.3-.2a.81 .81 0 0 1 .5 .8 .81 .81 0 0 1-.5 .7l-.3-.1-.1-.4zM263.9 101.6v1.5M264.1 102.6l.4 .5M264.5 102.1l-.6 .6M265.2 101.6v1.5M265.2 102.4h.8M266 101.6v1.5"/>
<path d="M266.6 102.1h.8l-.8 1h.8M134.2 120a.35 .35 0 0 1 .3-.2 .35 .35 0 0 1 .4 .2v.8"/>
</g>
<g fill="#ffffc2" stroke="#ffffc2" stroke-width=".25">
<path d="M64.8 98h20.3v14.6h-20.3z"/>
<path d="M64.8 59.9h20.3v14.6h-20.3z"/>
<path d="M141 80.3h17.7v12.7h-17.7z"/>
<path d="M215.9 75.2h14v22.8h-14z"/>
<path d="M149.9 24.4h8.8v25.4h-8.8z"/>
<path d="M150.5 124.1h27.9v38.1h-27.9z"/>
<path d="M224.2 26.9h15.2v22.9h-15.2z"/>
</g>
<path d="M75.6 26.3v-.7h-.7v2.6h-.6v-.6" fill="none" stroke="#0000c2" stroke-width=".2"/>
<text font-size="2.8" fill="#840000" x="178" y="190.5">Title:</text>
<g font-size="2.1" fill="#008400">
<text x="17.8" y="18">Auxiliary source input - 7.5V to 58V</text>
<text x="191.8" y="64.1">For the prototype version, this jumper allows to select</text>
<text x="191.8" y="66.5">which signal will enable the DC/DC converter.</text>
<text x="191.8" y="68.9">- NCP1092 PGOOD</text>
<text x="191.8" y="71.4">- VIN (VPORT_P/Auxiliary source)</text>
<text x="96.5" y="106.3">- R3 sets the detection current regulation</text>
<text x="210.8" y="103.2">R1 sets LTM8050 switching frequency to 400kHz</text>
<text x="210.8" y="105.7">R2 sets LTM8050 output voltage to 5.12V</text>
<text x="96.5" y="108.7">during PoE detection phase. It is set by the</text>
<text x="96.5" y="111.1">manufacturer (see NCP1092 datasheet)</text>
<text x="96.5" y="113.6">- R4 sets the PoE class. Datashett gives</text>
<text x="96.5" y="116">resistance values for each class. 4.42k is for</text>
<text x="96.5" y="118.5">class 0 (13W)</text>
<text x="96.5" y="120.9">- R5 sets the inrush current limit</text>
<text x="235" y="162.8">Farnell - 1860577</text>
<text x="48" y="190.1">DigiKey - 380-1122-ND</text>
</g>
<g font-size="2.1" fill="#0000c2">
<text x="150.3" y="23.8">U2C</text>
<text x="224.6" y="26.3">U2A</text>
<text x="26.8" y="34">GND</text>
<text x="34.5" y="46.7">GND</text>
<text x="125.9" y="46.7">GND</text>
<text x="256.1" y="47.9">GND</text>
<text x="150.4" y="51.7">LTM8050</text>
<text x="227.2" y="51.7">LTM8050</text>
<text x="64.4" y="59.2">D2</text>
<text x="49.7" y="64.4">GND</text>
<text x="78" y="77.1">DF01S</text>
<text x="216.3" y="74.6">U2D</text>
<text x="140.9" y="79.7">U1</text>
<text x="145.3" y="94.9">NCP1092</text>
<text x="64.4" y="97.3">D3</text>
<text x="166.5" y="97.5">GND</text>
<text x="189.4" y="98.7">GND</text>
<text x="219" y="100">LTM8050</text>
<text x="162.1" y="107.1">GND</text>
<text x="78" y="115.2">DF01S</text>
<text x="198.3" y="117.8">GND</text>
<text x="47.8" y="123.6">0826-1X1T-M1-F</text>
<text x="149.7" y="123.5">U2B</text>
<text x="265.6" y="126.7">GND</text>
<text x="238.9" y="136.8">J2</text>
<text x="21.8" y="141.3">GND</text>
<text x="159.9" y="143.8">LTM8050</text>
<text x="265.6" y="144.4">GND</text>
<text x="188.8" y="161.6">GND</text>
<text x="242.7" y="159.7">RJHSE-5080</text>
<text x="135.4" y="162.9">GND</text>
<text x="162.1" y="180.6">GND</text>
<text x="76.3" y="189.7">J1</text>
<text x="109.4" y="193.3">GND</text>
</g>
<g font-size="2.1" fill="#840000">
<text x="41.1" y="26.7">VAUX</text>
<text x="258.4" y="29.2">vout_5V@2A</text>
<text x="54.6" y="44.4">AUX</text>
<text x="64.5" y="55.9">VPoE_1+</text>
<text x="105.4" y="67.3">VPORT_P</text>
<text x="65" y="80">VPoE_1-</text>
<text x="168.9" y="85.1">AUX</text>
<text x="64.5" y="94">VPoE_2+</text>
<text x="105.4" y="90.2">VPORT_N</text>
<text x="65" y="118.1">VPoE_2-</text>
<text x="254.9" y="118.1">vout_5V@2A</text>
<text x="87.6" y="130.2">VPoE_2-</text>
<text x="87.6" y="137.8">VPoE_1+</text>
<text x="87.6" y="135.2">VPoE_1-</text>
<text x="87.6" y="132.7">VPoE_2+</text>
<text x="262.1" y="135.9">VAUX</text>
<text x="87.6" y="142.9">TRD4-</text>
<text x="225.6" y="143.5">TRD2+</text>
<text x="225.6" y="138.4">TRD1+</text>
<text x="226.2" y="141">TRD1-</text>
<text x="87.6" y="147.9">TRD4+</text>
<text x="225.6" y="146">TRD3+</text>
<text x="226.2" y="148.6">TRD3-</text>
<text x="87.6" y="153">TRD3-</text>
<text x="225.6" y="153.7">TRD4+</text>
<text x="226.2" y="151.1">TRD2-</text>
<text x="87.6" y="158.1">TRD3+</text>
<text x="226.2" y="156.2">TRD4-</text>
<text x="87.6" y="163.2">TRD2-</text>
<text x="87.6" y="168.3">TRD2+</text>
<text x="87.6" y="173.3">TRD1-</text>
<text x="87.6" y="178.4">TRD1+</text>
<text x="178" y="184">Sheet: /</text>
<text x="178" y="186.7">File: ltm-ps.sch</text>
<text x="178" y="196.9">KiCad E.D.A. kicad (2015-03-16 BZR 5519)-product</text>
<text x="178" y="194.1">Size: A4</text>
<text x="200" y="194.1">Date: 11 feb 2015</text>
<text x="263" y="194.1">Rev:</text>
<text x="263" y="196.9">Id: 1/1</text>
</g>
<g font-size="1.8" fill="#840000">
<text x="35" y="11.9">1</text>
<text x="85" y="11.9">2</text>
<text x="135" y="11.9">3</text>
<text x="185" y="11.9">4</text>
<text x="235" y="11.9">5</text>
<text x="285" y="11.9">6</text>
<text x="10.4" y="35.9">A</text>
<text x="285.4" y="35.9">A</text>
<text x="10.4" y="85.9">B</text>
<text x="285.4" y="85.9">B</text>
<text x="10.4" y="135.9">C</text>
<text x="285.4" y="135.9">C</text>
<text x="10.4" y="185.9">D</text>
<text x="285.4" y="185.9">D</text>
<text x="35" y="199.9">1</text>
<text x="85" y="199.9">2</text>
<text x="135" y="199.9">3</text>
<text x="185" y="199.9">4</text>
<text x="235" y="199.9">5</text>
<text x="285" y="199.9">6</text>
</g>
<g font-size="1.8">
<text x="24.3" y="29.2">1</text>
<text x="24.3" y="26.7">2</text>
<text x="145.1" y="26.7">J1</text>
<text x="145.1" y="29.2">J2</text>
<text x="150.9" y="27.6">VIN</text>
<text x="219.2" y="29.2">A1</text>
<text x="242.1" y="29.2">C1</text>
<text x="144.9" y="34.3">K1</text>
<text x="145.1" y="31.7">J3</text>
<text x="150.9" y="35.2">VIN</text>
<text x="150.9" y="30.1">VIN</text>
<text x="150.9" y="32.6">VIN</text>
<text x="219.2" y="31.7">A2</text>
<text x="219.2" y="34.3">A3</text>
<text x="225.2" y="30.1">VOUT</text>
<text x="225.2" y="32.6">VOUT</text>
<text x="225.2" y="35.2">VOUT</text>
<text x="233.5" y="30.1">VOUT</text>
<text x="233.5" y="32.6">VOUT</text>
<text x="233.5" y="35.2">VOUT</text>
<text x="242.1" y="31.7">C2</text>
<text x="242.1" y="34.3">C3</text>
<text x="144.9" y="36.8">K2</text>
<text x="144.9" y="39.4">K3</text>
<text x="145" y="41.9">L1</text>
<text x="150.9" y="37.7">VIN</text>
<text x="150.9" y="40.3">VIN</text>
<text x="219.2" y="39.4">B1</text>
<text x="219.2" y="41.9">B2</text>
<text x="219.2" y="36.8">A4</text>
<text x="225.2" y="40.3">VOUT</text>
<text x="225.2" y="37.7">VOUT</text>
<text x="233.5" y="40.3">VOUT</text>
<text x="233.5" y="37.7">VOUT</text>
<text x="242.1" y="39.4">D1</text>
<text x="242.1" y="41.9">D2</text>
<text x="242.1" y="36.8">C4</text>
<text x="145" y="44.4">L2</text>
<text x="145" y="47">L3</text>
<text x="150.9" y="42.8">VIN</text>
<text x="150.9" y="45.3">VIN</text>
<text x="150.9" y="47.9">VIN</text>
<text x="219.2" y="44.4">B3</text>
<text x="219.2" y="47">B4</text>
<text x="225.2" y="42.8">VOUT</text>
<text x="225.2" y="45.3">VOUT</text>
<text x="225.2" y="47.9">VOUT</text>
<text x="233.5" y="42.8">VOUT</text>
<text x="233.5" y="45.3">VOUT</text>
<text x="233.5" y="47.9">VOUT</text>
<text x="242.1" y="44.4">D3</text>
<text x="242.1" y="47">D4</text>
<text x="74.7" y="59.2" transform="rotate(-90 74.7 59.2)">4</text>
<text x="75.6" y="62.1" transform="rotate(-90 75.6 62.1)">S</text>
<text x="63" y="67.3">2</text>
<text x="83" y="68.2">+</text>
<text x="85.9" y="67.3">1</text>
<text x="74.7" y="76.3" transform="rotate(-90 74.7 76.3)">3</text>
<text x="75.6" y="73.5" transform="rotate(-90 75.6 73.5)">S</text>
<text x="211.1" y="77.5">L5</text>
<text x="101.3" y="78.2" transform="rotate(-90 101.3 78.2)">1</text>
<text x="136.7" y="82.5">1</text>
<text x="142" y="83.4">INRUSH</text>
<text x="150.5" y="83.4">VPORTP</text>
<text x="162.1" y="82.5">8</text>
<text x="210.9" y="80">G5</text>
<text x="211" y="82.5">H5</text>
<text x="216.9" y="80.9">AUX</text>
<text x="216.9" y="83.4">BIAS</text>
<text x="216.9" y="78.4">RUN/SS</text>
<text x="101.3" y="85.8" transform="rotate(-90 101.3 85.8)">2</text>
<text x="136.7" y="85.1">2</text>
<text x="136.7" y="87.6">3</text>
<text x="142" y="86">CLASS</text>
<text x="142" y="88.5">DET</text>
<text x="151.2" y="88.5">PGOOD</text>
<text x="154" y="86">AUX</text>
<text x="162.1" y="87.6">6</text>
<text x="162.1" y="85.1">7</text>
<text x="211" y="85.1">H7</text>
<text x="211.1" y="87.6">J7</text>
<text x="216.9" y="86">SHARE</text>
<text x="216.9" y="88.5">PGOOD</text>
<text x="136.7" y="90.2">4</text>
<text x="142" y="91.1">VPORTN</text>
<text x="154.1" y="91.1">RTN</text>
<text x="162.1" y="90.2">5</text>
<text x="210.9" y="92.7">G7</text>
<text x="211" y="95.2">K7</text>
<text x="211.1" y="90.2">L6</text>
<text x="216.9" y="91.1">SYNC</text>
<text x="216.9" y="93.6">RT</text>
<text x="74.7" y="97.3" transform="rotate(-90 74.7 97.3)">4</text>
<text x="75.6" y="100.2" transform="rotate(-90 75.6 100.2)">S</text>
<text x="216.9" y="96.1">FB</text>
<text x="63" y="105.4">2</text>
<text x="83" y="106.3">+</text>
<text x="85.9" y="105.4">1</text>
<text x="75.6" y="111.6" transform="rotate(-90 75.6 111.6)">S</text>
<text x="74.7" y="114.4" transform="rotate(-90 74.7 114.4)">3</text>
<text x="271.9" y="118.1">1</text>
<text x="156.6" y="121.3" transform="rotate(-90 156.6 121.3)">E1</text>
<text x="159.1" y="121.3" transform="rotate(-90 159.1 121.3)">E2</text>
<text x="161.7" y="121.3" transform="rotate(-90 161.7 121.3)">E3</text>
<text x="164.2" y="121.3" transform="rotate(-90 164.2 121.3)">E4</text>
<text x="166.8" y="121.3" transform="rotate(-90 166.8 121.3)">E5</text>
<text x="169.3" y="121.3" transform="rotate(-90 169.3 121.3)">E6</text>
<text x="171.8" y="121.3" transform="rotate(-90 171.8 121.3)">E7</text>
<text x="271.9" y="120.6">2</text>
<text x="29.5" y="131.4">22</text>
<text x="29.5" y="128.9">23</text>
<text x="29.5" y="126.4">24</text>
<text x="35.3" y="129.8">SHIELD</text>
<text x="35.3" y="127.2">SHIELD</text>
<text x="74.3" y="131.1">VC4</text>
<text x="81.6" y="130.2">16</text>
<text x="145.6" y="128.9">A5</text>
<text x="145.6" y="131.4">A6</text>
<text x="151.5" y="129.8">GND</text>
<text x="157.5" y="129" transform="rotate(-90 157.5 129)">GND</text>
<text x="160" y="129" transform="rotate(-90 160 129)">GND</text>
<text x="162.6" y="129" transform="rotate(-90 162.6 129)">GND</text>
<text x="165.1" y="129" transform="rotate(-90 165.1 129)">GND</text>
<text x="167.6" y="129" transform="rotate(-90 167.6 129)">GND</text>
<text x="170.2" y="129" transform="rotate(-90 170.2 129)">GND</text>
<text x="172.7" y="129" transform="rotate(-90 172.7 129)">GND</text>
<text x="173.5" y="131.1">GND</text>
<text x="181.1" y="130.2">G1</text>
<text x="29.5" y="134">21</text>
<text x="35.3" y="134.9">SHIELD</text>
<text x="35.3" y="132.3">SHIELD</text>
<text x="74.3" y="136.1">VC2</text>
<text x="74.3" y="133.6">VC3</text>
<text x="81.6" y="137.8">13</text>
<text x="81.6" y="135.2">14</text>
<text x="81.6" y="132.7">15</text>
<text x="145.6" y="136.5">B5</text>
<text x="145.6" y="134">A7</text>
<text x="151.5" y="137.4">GND</text>
<text x="151.5" y="132.3">GND</text>
<text x="151.5" y="134.9">GND</text>
<text x="173.5" y="133.6">GND</text>
<text x="173.5" y="136.1">GND</text>
<text x="181.1" y="132.7">G2</text>
<text x="181.1" y="135.2">G3</text>
<text x="181.1" y="137.8">G4</text>
<text x="271.9" y="135.9">1</text>
<text x="72.5" y="143.8">TRD4-</text>
<text x="74.3" y="138.7">VC1</text>
<text x="82.1" y="142.9">9</text>
<text x="145.6" y="139.1">B6</text>
<text x="145.6" y="141.6">B7</text>
<text x="151.5" y="139.9">GND</text>
<text x="151.5" y="142.5">GND</text>
<text x="173.5" y="138.7">GND</text>
<text x="173.5" y="141.2">GND</text>
<text x="173.5" y="143.8">GND</text>
<text x="181.1" y="140.3">G6</text>
<text x="181.1" y="142.9">H6</text>
<text x="236.4" y="138.4">1</text>
<text x="236.4" y="141">2</text>
<text x="236.4" y="143.5">3</text>
<text x="271.9" y="138.4">2</text>
<text x="72" y="146.3">TRCT4</text>
<text x="72.1" y="148.8">TRD4+</text>
<text x="82.1" y="145.4">7</text>
<text x="82.1" y="147.9">8</text>
<text x="145.6" y="144.1">C5</text>
<text x="145.6" y="146.7">C6</text>
<text x="145.6" y="149.2">C7</text>
<text x="151.5" y="145">GND</text>
<text x="151.5" y="147.6">GND</text>
<text x="173.5" y="146.3">GND</text>
<text x="173.5" y="148.8">GND</text>
<text x="181.3" y="145.4">J5</text>
<text x="181.3" y="147.9">J6</text>
<text x="236.4" y="146">4</text>
<text x="236.4" y="148.6">5</text>
<text x="72.5" y="153.9">TRD3-</text>
<text x="82.1" y="155.6">1</text>
<text x="82.1" y="153">2</text>
<text x="145.6" y="151.8">D5</text>
<text x="145.6" y="154.3">D6</text>
<text x="151.5" y="152.6">GND</text>
<text x="151.5" y="155.2">GND</text>
<text x="151.5" y="150.1">GND</text>
<text x="173.5" y="151.4">GND</text>
<text x="173.5" y="153.9">GND</text>
<text x="181.1" y="150.5">K5</text>
<text x="181.1" y="153">K6</text>
<text x="181.2" y="155.6">L7</text>
<text x="236.4" y="151.1">6</text>
<text x="236.4" y="153.7">7</text>
<text x="72" y="156.5">TRCT3</text>
<text x="72.1" y="159">TRD3+</text>
<text x="82.1" y="158.1">3</text>
<text x="145.6" y="156.8">D7</text>
<text x="151.5" y="157.7">GND</text>
<text x="157.5" y="161.2" transform="rotate(-90 157.5 161.2)">GND</text>
<text x="160" y="161.2" transform="rotate(-90 160 161.2)">GND</text>
<text x="162.6" y="161.2" transform="rotate(-90 162.6 161.2)">GND</text>
<text x="165.1" y="161.2" transform="rotate(-90 165.1 161.2)">GND</text>
<text x="167.6" y="161.2" transform="rotate(-90 167.6 161.2)">GND</text>
<text x="170.2" y="161.2" transform="rotate(-90 170.2 161.2)">GND</text>
<text x="172.7" y="161.2" transform="rotate(-90 172.7 161.2)">GND</text>
<text x="173.5" y="156.5">GND</text>
<text x="236.4" y="156.2">8</text>
<text x="72" y="166.6">TRCT2</text>
<text x="72.5" y="164.1">TRD2-</text>
<text x="82.1" y="163.2">5</text>
<text x="82.1" y="165.7">6</text>
<text x="156.6" y="167" transform="rotate(-90 156.6 167)">F1</text>
<text x="159.1" y="167" transform="rotate(-90 159.1 167)">F2</text>
<text x="161.7" y="167" transform="rotate(-90 161.7 167)">F3</text>
<text x="164.2" y="167" transform="rotate(-90 164.2 167)">F4</text>
<text x="166.8" y="167" transform="rotate(-90 166.8 167)">F5</text>
<text x="169.3" y="167" transform="rotate(-90 169.3 167)">F6</text>
<text x="171.8" y="167" transform="rotate(-90 171.8 167)">F7</text>
<text x="72.1" y="169.2">TRD2+</text>
<text x="81.6" y="173.3">10</text>
<text x="82.1" y="168.3">4</text>
<text x="72" y="176.8">TRCT1</text>
<text x="72.1" y="179.3">TRD1+</text>
<text x="72.5" y="174.2">TRD1-</text>
<text x="81.6" y="178.4">11</text>
<text x="81.6" y="175.9">12</text>
<text x="29.5" y="184.8">17</text>
<text x="29.5" y="182.2">18</text>
<text x="35.3" y="185.7">LED1-</text>
<text x="35.3" y="183.1">LED1+</text>
<text x="71.1" y="183.1">LED2+/-</text>
<text x="71.1" y="185.7">LED2+/-</text>
<text x="81.6" y="182.2">20</text>
<text x="81.6" y="184.8">19</text>
</g>
<g font-size="1.8" fill="#0000c2">
<text x="72.5" y="24.9">D1</text>
<text x="19.8" y="33.8" transform="rotate(-90 19.8 33.8)">CONN_01X02</text>
<text x="20.5" y="32.7">P1</text>
<text x="69.2" y="30">S5BC-13-F</text>
<text x="129.7" y="33.8">C1</text>
<text x="259.8" y="35.1">C2</text>
<text x="52.8" y="39" transform="rotate(-90 52.8 39)">150k</text>
<text x="54.7" y="38.2" transform="rotate(-90 54.7 38.2)">R6</text>
<text x="129.9" y="38.9">4.7u</text>
<text x="260.1" y="40.2">100u</text>
<text x="54.7" y="53.4" transform="rotate(-90 54.7 53.4)">R7</text>
<text x="52.8" y="54.2" transform="rotate(-90 52.8 54.2)">100k</text>
<text x="192.3" y="76.3" transform="rotate(-90 192.3 76.3)">JP1</text>
<text x="106.1" y="82.6" transform="rotate(-90 106.1 82.6)">D4</text>
<text x="118.8" y="79.9" transform="rotate(-90 118.8 79.9)">24.9k</text>
<text x="120.7" y="78.8" transform="rotate(-90 120.7 78.8)">R3</text>
<text x="186.5" y="81.9" transform="rotate(-90 186.5 81.9)">JUMPER3</text>
<text x="98.5" y="86.2" transform="rotate(-90 98.5 86.2)">SMAJ58CA</text>
<text x="118.5" y="101.3">4.42k</text>
<text x="118.7" y="96.2">178k</text>
<text x="119.5" y="98.1">R5</text>
<text x="119.5" y="103.2">R4</text>
<text x="197.6" y="106.6" transform="rotate(-90 197.6 106.6)">93.1k</text>
<text x="199.4" y="105.5" transform="rotate(-90 199.4 105.5)">R1</text>
<text x="205.2" y="106.6" transform="rotate(-90 205.2 106.6)">90.9k</text>
<text x="207.1" y="105.5" transform="rotate(-90 207.1 105.5)">R2</text>
<text x="274.5" y="116.4">P2</text>
<text x="278.7" y="125.3" transform="rotate(-90 278.7 125.3)">CONN_01X02</text>
<text x="274.5" y="134.2">P3</text>
<text x="278.7" y="143" transform="rotate(-90 278.7 143)">CONN_01X02</text>
<text x="101.3" y="146.4">75R</text>
<text x="101.8" y="148.3">R8</text>
<text x="101.3" y="156.6">75R</text>
<text x="101.8" y="158.4">R9</text>
<text x="101.3" y="166.7">75R</text>
<text x="101.2" y="168.6">R10</text>
<text x="101.2" y="178.7">R11</text>
<text x="101.3" y="176.9">75R</text>
<text x="113.2" y="180.5">C3</text>
<text x="113.5" y="185.6">1000p</text>
</g>
<g font-size="1.4">
<text x="189" y="72.9" transform="rotate(-90 189 72.9)">3</text>
<text x="190.6" y="77.5">2</text>
<text x="189" y="83.2" transform="rotate(-90 189 83.2)">1</text>
</g>
<g font-size="1.4" fill="#0000c2">
<text x="36.2" y="142.4">8</text>
<text x="36.2" y="147.4">7</text>
<text x="36.2" y="152.5">5</text>
<text x="36.2" y="157.6">4</text>
<text x="36.2" y="167.8">3</text>
<text x="36.2" y="162.7">6</text>
<text x="36.2" y="172.8">2</text>
<text x="36.2" y="177.9">1</text>
<text x="39" y="180.5">RJ45</text>
<text x="66.1" y="180.5">PIN</text>
</g>
<text font-size="1.4" fill="#008400" x="114.9" y="187.6">1kV</text>
<g font-size="1.1" fill="#0000c2">
<text x="33.9" y="20.1">PWR_FLAG</text>
<text x="33.9" y="36.6">PWR_FLAG</text>
<text x="93.5" y="62">PWR_FLAG</text>
<text x="50.4" y="84.9">PWR_FLAG</text>
</g>
<g font-size=".7" fill="#0000c2">
<text x="36.9" y="136">1000pF 2kV</text>
<text x="36.5" y="139.8">4 x 12nF 100V</text>
<text x="36.6" y="138.3">4 x 75 ohms</text>
<text x="44.2" y="184">YELLOW</text>
<text x="62" y="184.3">ORANGE</text>
<text x="67.8" y="184.3">GREEN</text>
</g>
</svg>
